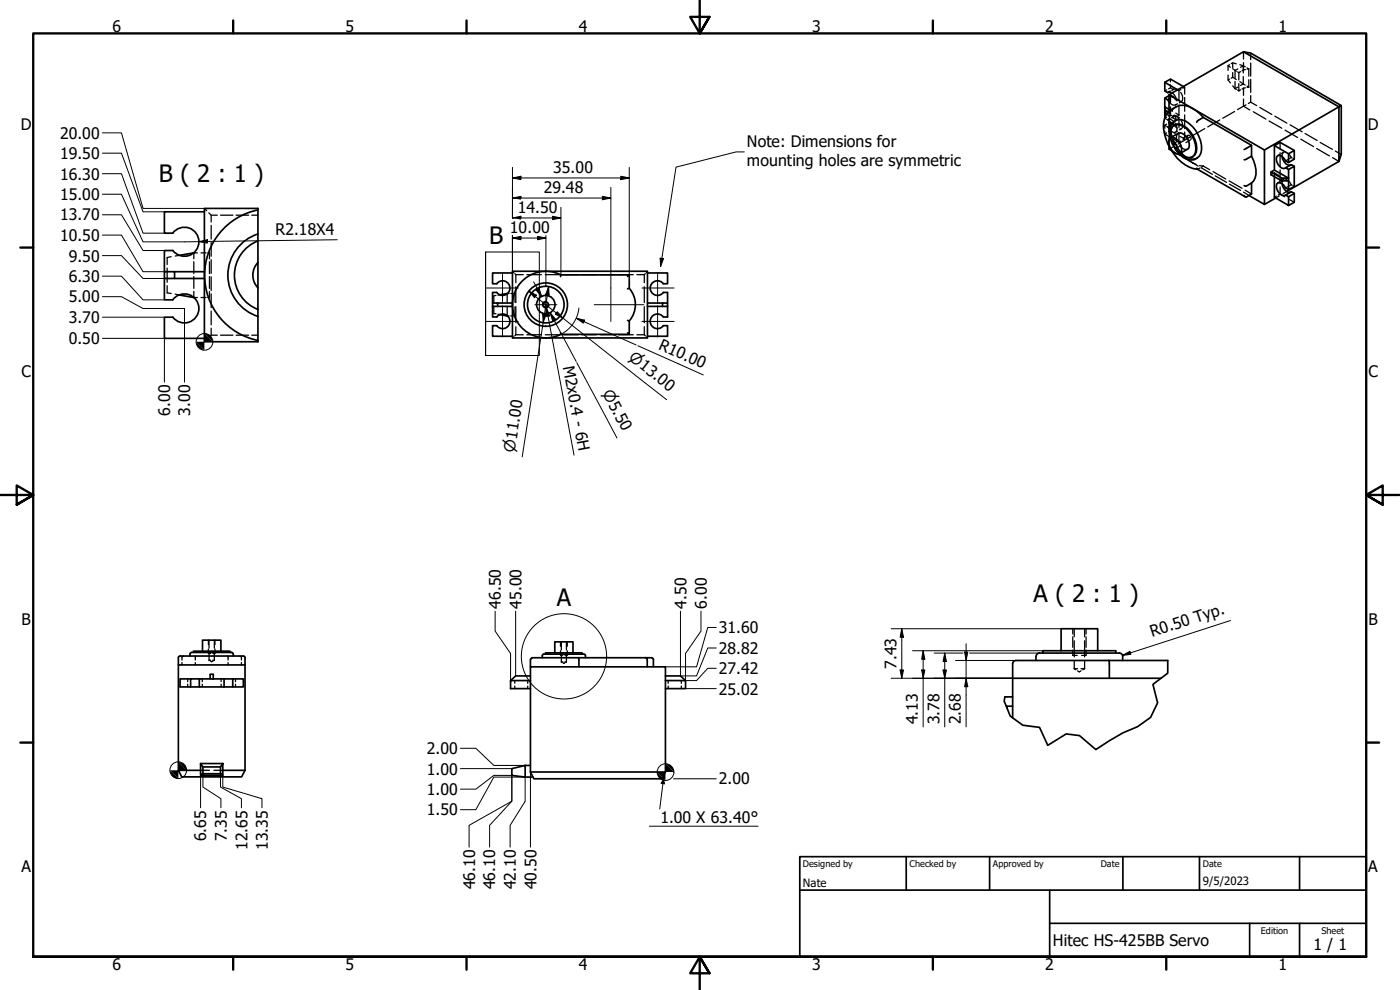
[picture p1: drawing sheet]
<svg xmlns="http://www.w3.org/2000/svg" width="420mm" height="297mm" viewBox="0 0 420 297" stroke-linecap="round" stroke-linejoin="round" font-family="sans-serif">
<!-- layer: Hidden (ISO) -->
<g fill="none" stroke="#000" stroke-width=".38">
<path d="M368.6 19.7v1.4M369 19.4l-.4 .3 .7 .5M369.5 19.1l.5-.3 1 .4M370 18.8v1.5M372.1 19.4l1 .3M373.1 19.7l.6 .4M373.1 19.7v2.2M373.1 19.7l-.8 .5M373.2 15.5v2.2M373.2 18.8v2.2M375.3 15.9v2M375.3 18.9v3.9"/>
<path d="M349.6 32.9l1.4 .8M349.6 35.2v.1M349.6 35.4v.1M349.6 37.6v.9M349.6 39.4v.8M349.6 37.6l.3 .2M349.6 35.5l.3 .2M350 34.3l1 .5M350.1 39.9l-.5 .3M350.1 37.3l-.5 .3M350.1 38l.4 .1M350.1 35.8l.4 .2"/>
<path d="M350.1 35.2l-.5 .3M350.1 27l-.5 .3M350.5 36l.5-.2 1 .4M350.5 38.1l1 1.3M350.5 33.7l.7 .4M350.8 30.6l1.2 .9 1-.2M350.8 33.3v1.1M350.8 35.5v4M350.8 32.8l1.1 .6M351 37.8l-.5 .3M351 35.7l-.5 .3M351 28.6l-.2 .1"/>
<path d="M351.1 34.9a6.6 6.6 0 0 0 0 3.6M351.2 35.5l-.6 .4M351.2 27.4l-.6 .3M351.2 27.4l-.4 .2M351.3 39.5l.7 2.3 .7 1.4M351.3 39.2l1.4 .9M351.3 39.2l-.6 .3M351.3 23.7v.9M351.3 25.4v.9M351.3 28.4v2.4M351.3 32.1v2.4M351.3 36.6v.9"/>
<path d="M351.3 38.3v.9M351.3 36.6l-.6 .3M351.3 36.6l.3 .2M351.3 34.5l.3 .2M351.3 34.5l-.6 .3M351.3 28.4l-.1 .2M351.3 28.4l.3 .2M351.3 29.4l-.5 .3M351.3 26.3l.3 .2M351.3 26.3l-.6 .4M351.4 39.9a7.4 7.4 0 0 0 .9 3.5M351.9 27.9l.5 .5 .8 1.6"/>
<path d="M351.9 36.9l.3 .2M351.9 34.8l.3 .2M351.9 28.8l.3 .1M351.9 26.7l.3 .1M351.9 35.4l.9 .5M352 34.6l.8 .5M352.2 35l.4-.2 1.2 .5M352.2 37.1l1.1 1.4M352.2 26.8l.4-.1 1.2 .4M352.2 28.9l1.1 1.4M352.2 37.1l-.6 .4M352.2 35l-.6 .4"/>
<path d="M352.2 28.9l-.5 .3M352.2 26.8l-.5 .3M352.3 34.9l-.6 .3M352.3 26.7l-.6 .3M352.4 34.5l1.4 .8M352.5 37.5a3.3 3.3 0 0 0-.6 4.1l.7 1.6M352.6 36.9a2.19 2.19 0 0 1 .1 2.8h-.3M352.8 36.2l-.7 .6-.5 1.1M352.8 35.1v.3M352.8 35.6v.3M352.9 34l.9 .5M352.9 32.1l-1.2 1.2"/>
<path d="M353.2 35.7l-.4 .2M353.2 34.9l-.4 .2M353.4 39.4l-.6 .3M353.4 31.2l-.6 .3M353.4 27h.2M353.6 40a1.98 1.98 0 0 0-.2 2.5M353.7 27.1l.1 .1M353.8 39.7v3l.6-.4M353.8 35.3l-.3 .2M353.8 34.5l-.3 .2M353.8 31.5v3M353.8 35.3v3"/>
<path d="M354.3 35.9a2.19 2.19 0 0 1 .2 2.8h-.4M354.3 27.7a2.19 2.19 0 0 1 .2 2.8l-.4 .1M354.4 26.8l-.6 .4v2.9M354.5 38.7l-.6 .3M354.5 30.5l-.6 .3M355 26.5l.5-.4v2.1M355.2 26h.1M355.4 26.1h.1M355.5 39.6v2.1l-.5 .3M355.5 29.3v4.1M355.5 34.5v4.1M361.6 38.6l-3.6 2"/>
<path d="M366.1 36l-3.6 2.1M368.6 22.5v1.5M369 23.7l-.4 .3 .7 .9M369.5 23.5l.5-.3 1 .7M370 20.6l.6 .5 .9-.4M370 25.8l.6 .8M370 21.8v1.4M370.5 33.5l-3.5 2M370.6 26.6l.4 .2M370.6 24.4v2.2M371 21.4l-.4-.3v2.3M371.4 27l.4 .3"/>
<path d="M371.4 21.6l.4 .2M371.5 26.1l-.9 .5M371.8 25.1v2.2l.5-.3M372.1 24.5l1 .7-.8 .4M372.3 21.5l-.5 .3v2.2M373.1 23v2.2l.6 .3M373.2 31.9l-1.8 1M373.2 26.5v2.1M373.2 29.7v2.2M373.2 31.9l1.9 1.1M373.2 21l-.5 .3M373.2 26.5l-.5 .2"/>
<path d="M373.8 26.3l-.6 .2M373.8 20.9l-.6 .1M374 31.5l-.8 .4M374.3 25.8l.5 .3M374.3 20.4l.5 .3M374.8 26.1l-.5 .1M374.8 20.7v2.1M374.8 23.9v2.2M374.8 20.7l-.5 .1M375.3 28.7v2l-.7 .3M375.3 23.8v3.9M375.3 30.7l1.8 1"/>
<path d="M376.1 33.5l3.8 2.2M378.1 32.2l3.6 2.1M380.9 36.3l3.8 2.2M382.6 34.8l3.6 2.1M385.6 39l3.8 2.3M387.2 37.5l3.6 2M349.6 40.2l1.4 .8M350.8 41v2.9M351.2 41.5l.7 2M351.3 41.4l.7 2.1M351.6 45.2l2.5 1.5M352.4 41.8l1.4 .9"/>
<path d="M352.5 44.5l1.4 1.7M352.6 44.4l1.4 1.8M352.7 43.7l-1.9 1.1M352.8 44.2a6.5 6.5 0 0 0 2.5 2.6M353.1 44.1a9.5 9.5 0 0 0 3.1 3.1M353.2 44l2.5 3M353.7 42.2l-1.4 .8M354.1 43.7a2.14 2.14 0 0 0 2.3 1.1M354.1 40.9l1.4 .8M354.5 43.6l-1.4 .8M355.4 47.4l2.5 1.5M356.4 47.7l1.5 1.2"/>
<path d="M356.5 41.5l-.1-.6 .2-.3a.97 .97 0 0 1 .8 1.2M356.6 40.6l-1.5 .8M357.1 41.1l-3.5 2.1M357.3 42l-1.4 .8M357.9 48.9l1.1 .4M357.9 48.9l1.7 .9M358 47l-.8 .2-1-.1M359.3 47.4l-.9 .3-1.2-.2M359.3 50.8h.1M360 49.7l1.1 .1M360.1 50.4l-.8 .3M360.5 50.3l3.4 2"/>
<path d="M361.1 49.8l-.5 .4M361.1 49.8l1.9 1.1M364 51.5l3.9 2.2M364.7 52.8l3.4 1.9M368.9 54.3l3.8 2.2M368.9 55.2l3.4 1.9M373.2 57.6l1.6 1.1M373.7 57.1l1.9 1.1M381.8 52.2l-.4 .2M382.5 51.9l-.4 .2M382.5 51.9l1.4 .8M382.5 51.9v.3"/>
<path d="M382.5 52.6v.4M383 58.9l-.5 .3M383.6 58.5l.6-.3 1.4 .8M383.9 58.8l-1.1 .6M384 46.3l-.5 .4M384 54.5l-.5 .3M384.2 42.7v2.1M384.2 45.8v4.2M384.2 51v4.1M384.2 56.1v2.1M385.2 45.7l-.6 .3M385.2 53.9l-.6 .3"/>
<path d="M385.3 45.7l-.5 .6-.1 .6M385.3 53.8l-.5 .7-.1 .6M385.3 53.5l1.4 .8M386.1 57.5l-1 .6M386.3 50.2l-.6 .3M386.3 58.3l-.6 .4M386.4 47.9l-.6 .3M386.4 56.1l-.6 .3M386.7 46.1l.8 1.1M386.7 54.3l.8 1.1M387 59.9l1.4 .8M387.3 49.5l-.1 .1"/>
<path d="M387.3 57.6l-.1 .1M387.3 49.5l-.5 .3M387.3 57.6l-.5 .4M387.5 49.4l-.1 .1M387.5 47.2l-.5 .4M387.5 47.2l.3 .2M387.5 57.5l-.1 .1M387.5 55.4l-.5 .3M387.5 55.4l.3 .2M388.1 47.6l.3 .1M388.1 55.7l.3 .2M390.4 41.8l3.8 2.2"/>
<path d="M391.7 40.1l3.6 2M395.2 44.6l3.8 2.2M396.2 42.7l3.7 2.1M399.9 47.3l1.9 1.1M400.7 45.3l1.8 1M51.4 77l-1.2 .3v2.1M53.8 76.6l-1.2 .2M58.2 75.9v1.7M58.2 78.5v3.6M58.2 75.9h1M60.3 75.9h1.5M61.3 62.5l.7 .7"/>
<path d="M62.4 75.9h.5v1.7M62.7 63.9l.7 .7h1.8M62.9 78.5v3.6M63.4 64.6v2M63.4 67.6v4.1M63.4 72.8v4.1M63.4 77.9v4.1M66.2 64.6h3.7M70.9 64.6h3.7M75.6 64.6h1.8M50.2 85.7v2.2l1.2 .2M50.2 80.4v4.3"/>
<path d="M52.6 88.3l1.2 .2M58.2 83v3.5M58.2 87.4v1.8M58.2 89.3h1M60.3 89.3h1.5M62.9 87.5v1.8h-.5M62.9 83v3.5M63.4 98.5v2.1l-.7 .6M63.4 83v4.2M63.4 88.2v4.1M63.4 93.3v4.2M148.2 91.9v2.2l.6 .1"/>
<path d="M148.8 88.6l-.6 .2v2.1M149.4 94.3l.7 .1M150.1 88.4l-.7 .2M152.2 88.1v2.6M152.2 92.1v2.6M152.3 94.8h.5M152.3 88.1h.5M153.3 94.8h.8M153.3 88.1h.8M153.8 81.4l.4 .4M154.3 88.1h.3v2.6M154.5 82.1l.3 .3h2.2"/>
<path d="M154.6 92.1v2.7h-.3M154.8 98v2.4l-.3 .4M154.8 82.4v2.4M154.8 86v4.8M154.8 92v4.8M158.1 82.4h4.4M163.6 82.4h4.4M169.1 82.4h4.4M174.6 82.4h4.4M180.1 82.4h4.4M185.6 82.4h4.5M191.1 82.4h2.3"/>
<path d="M193.4 82.4v2.4M193.4 86v4.8M193.4 92v4.8M193.4 98v2.4M193.7 82.1l-.3 .3M194.3 81.4l-.3 .4M62 101.9l-.7 .6M63.4 100.6h1.8M66.2 100.6h3.7M70.9 100.6h3.7M75.6 100.6h1.8M154.2 101.1l-.4 .3"/>
<path d="M154.8 100.4h2.2M158.1 100.4h4.4M163.6 100.4h4.4M169.1 100.4h4.4M174.6 100.4h4.4M180.1 100.4h4.4M185.6 100.4h4.5M191.1 100.4h2.3l.3 .4M194 101.1l.3 .3M54.6 198.8v.7M54.7 197.1l-.1 .9M55.1 196.8l-.2 .1"/>
<path d="M58.6 197.2v.8M58.6 198.8v.7M58.8 196.8l-.1 .2M62.5 192.1v1.3M62.5 194.7v1.4h.7M62.7 198.1h.5M62.7 198.1l.3 .1M62.7 192.1v2.4M62.7 195.7v2.4M63.2 198.4h.6M63.8 198.1h.5M64.3 198.1l-.2 .1"/>
<path d="M64.3 192.1v2.4M64.3 195.7v2.4M64.5 192.1v1.3M64.5 194.7v1.4h-.6M68.3 196.8l.1 .2M68.5 197.2v.8M68.5 198.8v.7M71.9 196.8l.3 .1M72.4 197.1l.1 .9M72.5 198.8v.7M168.2 192.6v1.3M168.2 195.2v1.4h.7"/>
<path d="M168.5 198.6h.5M168.5 198.6l.2 .1M168.5 192.6v2.4M168.5 196.2v2.4M169 198.9h.5M169.5 198.6h.5M170 198.6l-.3 .1M170 192.6v2.4M170 196.2v2.4M170.2 192.6v1.3M170.2 195.2v1.4h-.7M321.9 188.6v1.6"/>
<path d="M321.9 191.1v3.1M321.9 195.1v1.5h1.4M322.4 188.6v2.5M322.4 192.3v4.8M322.4 198.2v2.4M325.5 188.6v2.5M325.5 192.3v4.8M325.5 198.2v2.4M325.9 188.6v1.6M325.9 191.1v3.1M325.9 195.1v1.5h-1.3M56.3 203.7v.8"/>
<path d="M56.3 205.3v.8M60.7 203.7v.8M60.7 205.3v.8M66.4 203.7v.8M66.4 205.3v.8M70.7 203.7v.8M70.7 205.3v.8M154.5 204.2v.8M154.5 205.9v.7M158.4 204.2v.8M158.4 205.9v.7M200.5 204.2v.8"/>
<path d="M200.5 205.9v.7M204.5 204.2v.8M204.5 205.9v.7M302.3 211.9v.2M302.3 212.4v.2M322.4 200.6h1M322.4 200.6l.5 .4M323.4 201.3l.5 .3 .5-.3M324.4 200.6h1.1M325.5 200.6l-.5 .4M60.2 231.1h2.7M64.2 231.1h2.7"/>
</g>
<!-- layer: Visible (ISO) -->
<g fill="none" stroke="#000" stroke-width=".51">
<path d="M373.2 15.5l2.1 .4 27.2 15.8-.7 .4zM373.2 15.5l-22.4 12.9M349.6 32.1v1.9zM349.6 29.4l.9 .6 .3-.3M349.6 32.9v2.3M349.6 24.7l3.8 2.3M349.6 34l.4 .3M349.6 33.3l.9 .4M350.5 27.8l.3-.2 1.1 .3M350.5 30l.3 .6M350.8 33.3v-4.9l28.7 16.6v16.3l-4.7-2.6M350.8 28.7l-1.2 .7v2.7l1.2 .7"/>
<path d="M352.3 37.6a2.33 2.33 0 0 1 3 .2 8.1 8.1 0 0 1 3.7 7.8l-.4 .8-.8 .8M355.2 26l-3.9-2.3-1.7 1v2.6l.9 .5 .3-.2M361.1 35.2l-1.5 .9-.4 .6M361.1 35.2a9 9 0 0 0-7.1-3.6 6.3 6.3 0 0 0-4.6 8.4 15.2 15.2 0 0 0 7.5 10.2l2.4 .6M361.1 35.2l14.5 8.4M401.8 32.1l-22.3 12.9M402.5 31.7v14.6l-.7 2.1v-16.3M350.8 43.9v.9l.8 .4M351 41.7a1.54 1.54 0 0 1 2.4 .3 3.3 3.3 0 0 1 .9 4 1.89 1.89 0 0 1-2.6-.9 3.5 3.5 0 0 1-.7-3.4zM351.2 41.5a4 4 0 0 1 2.5-5.6 7.4 7.4 0 0 1 6 4.7 6.7 6.7 0 0 1 .3 6.2 3.6 3.6 0 0 1-5.5-.1l-.6-.5M351.3 41.4a2.99 2.99 0 0 1 1.8-4 6.3 6.3 0 0 1 5.3 4.7 5.2 5.2 0 0 1 0 4.5 2.34 2.34 0 0 1-3.4 .2l-1-.6M351.3 41.3l2.3-1.3a3.2 3.2 0 0 1 3.3 3.7l-.1 .7-.4 .4-2.3 1.3"/>
<path d="M352.3 43a.94 .94 0 0 1 .9 1.3l-.3 .1a.99 .99 0 0 1-.6-1.4zM359.2 50.5l.1 .2 14.4 8.3M373.4 44.9l2.2-1.3v3.2l-2.2 1.1M375.6 54.9v3.3l-1.5 .9-.5-.1-.2-.3M375.6 54.9l-1.5 .9-.7-.1M375.6 46.8a7.5 7.5 0 0 1 .6 7.5l-.6 .6M381.4 51.6v.8l3.3 1.9M382.5 53v6.2l4.2 2.4 1.7-.9v-2.7l-1.7 1v2.6M382.5 43.7v7.3M382.8 59.4l-3.3 1.9M384.7 53.5h2v.8h-2zM384.7 53.5l-3.3-1.9 1.1-.6 4.2 2.5v-2.7l1.7-.9v6l-1.7 1v-2.6"/>
<path d="M384.7 46.9a2.97 2.97 0 0 0 2.5 2.7M384.7 55.1a2.84 2.84 0 0 0 2.5 2.6M386.7 48.8v-2.6l1.7-1.1v2.6l-1.7 1.1-.9-.6a2.21 2.21 0 0 0-2.3-1.5 1.93 1.93 0 0 0 0 2.6 1.63 1.63 0 0 0 2.3 1M386.7 56.9l-.9-.5a2.05 2.05 0 0 0-2.3-1.6 1.86 1.86 0 0 0 0 2.7 1.73 1.73 0 0 0 2.3 1M388.4 49.9l-.9-.5-1.7 .9 .9 .5M388.4 45.1l-4.2-2.4-1.7 1 4.2 2.5M388.4 58l-.9-.5-1.7 1 .9 .5M401.8 48.4l-15.7 9.1M51.9 75.2h-2.6v6.3M58.2 75.9l-4.4 .7M61.3 63.5h-12v6.5l2.5-.1a4.3 4.3 0 0 1 6.5-.6 4.3 4.3 0 0 1 0 6.5 4.3 4.3 0 0 1-6.5-.7M77.4 62.5h-16.1v40h16.1"/>
<path d="M77.4 72.3a11 11 0 0 0-7 10.3 11 11 0 0 0 7 10.3M77.5 70.2a13 13 0 0 0-9.1 12.4 13 13 0 0 0 9.1 12.3M77.5 78.7a5.5 5.5 0 0 0 0 7.7M77.5 63a20 20 0 0 0-16.1 19.6 20 20 0 0 0 16.1 19.5M49.3 81.5h3.1v2.1h-3.1zM49.3 83.6v6.4l2.5-.1a4.3 4.3 0 0 1 6.4-.6 4.3 4.3 0 0 1 .1 6.4 4.3 4.3 0 0 1-6.4-.5h-2.6v6.3h12M52.4 83.6h8.9M52.4 81.5h8.9M53.8 88.5l4.4 .7M58.2 89.3h.1M147.8 90.9h1.6v1h-1.6zM147.8 91.9v3.2h1.3a2.19 2.19 0 0 1 3.2-.3 2.19 2.19 0 0 1 0 3.2 2.19 2.19 0 0 1-3.2-.3h-1.3v3.2h6"/>
<path d="M149.1 87.7h-1.3v3.2M149.4 91.9h4.4M149.4 90.9h4.4M150.1 94.4l2.2 .4M152.3 88.1l-2.2 .3M153.8 81.4h40.5v20h-40.5zM153.8 81.9h-6v3.2h1.3a2.19 2.19 0 0 1 3.2-.3 2.19 2.19 0 0 1 0 3.3 2.19 2.19 0 0 1-3.2-.4M168.2 99.9l.1 .4h20.5M168.2 83l.1-.5h20.5l-.5 .5M168.3 82.5a10 10 0 0 0-14.5 8.9 10 10 0 0 0 14.5 8.9M188.3 96.1l.5 .2M188.8 86.5a7.4 7.4 0 0 1 0 9.8"/>
<path d="M188.8 96.3v4l-.5-.4M188.8 82.5v4l-.5 .2M194.3 81.9h6v3.2h-1.2a2.19 2.19 0 0 0-3.2-.3 2.19 2.19 0 0 0 0 3.3 2.19 2.19 0 0 0 3.2-.4M194.3 91.9h4.5M194.3 90.9h4.5M198.8 90.9h1.5v1h-1.5zM199.1 87.7h1.2v3.2M200.3 91.9v3.2h-1.2a2.19 2.19 0 0 0-3.2-.3 2.19 2.19 0 0 0-.1 3.2 2.19 2.19 0 0 0 3.3-.3h1.2v3.2h-6M57 196.3v.5M57.5 195.8l-.5 .4M57.5 195.8h12M58 195.8v-.4h11v.4"/>
<path d="M60.8 195.4v-3.3h5.5v3.3M69.5 195.8l.5 .4M70 196.3v.5M73 196.8h-19l-.5 .5v2.2M73.1 196.8l.4 .5v2.2M159.2 197.9v2.2M159.7 197.3h35.9M159.7 197.4l-.4 .5M162.8 196.8v.5M163.2 196.3h12l.5 .4M163.2 196.3l-.4 .4M163.7 196.3v-.4h11v.4"/>
<path d="M166.5 195.9v-3.3h5.5v3.3M173.6 197.3l.1 2.8M175.7 196.8v.5M193.7 197.3l.5 .6v2.2M195.6 197.4l.5 .5v2.2M303.9 199.2v4.3M310.9 197v1.2M311.9 195.9h24M311.9 195.9a.98 .98 0 0 0-.9 1M312.9 195.9v-.7h22v.7M318.5 195.2v-6.6h10.9v6.6M332.7 198.2l.2 .6v4.7"/>
<path d="M335.9 195.9a.98 .98 0 0 1 1 1v1.3M350.5 198.2h-45.6a.98 .98 0 0 0-1 1M57.2 203.7h-3.2v2.4h3.2v-2.4h2.6M57.2 206.1h2.6M63.1 202.3h.9v1.4h-.9zM63.1 203.7h-3.3v2.4h7.4M64 203.7h3.2M67.2 206.1h2.6M69.8 203.7h3.2v2.4h-3.2zM69.8 203.7h-2.6v2.4M159.2 202.8h-4.5l-1.5 1.4M159.2 204.2h-6v2.4h6"/>
<path d="M199.7 202.8h4.5l1.5 1.4M199.7 204.2h6v2.4h-6M301.6 209.1h2.3M302 211.9h1.9M348.4 203.5h-44.5v11.9M53.5 231.1v-31.6h20v31.6M60.2 231.1h-6.7l1 2h18l1-2M60.2 232.6v-3.5l.7 1v2l-.7 .5h6.7M60.2 229.1h6.7M60.9 232.1h5.3M60.9 230.1h5.3M66.9 229.1v3.5l-.7-.5v-2z"/>
<path d="M66.9 231.1h6.6M153.6 230.6l4-.9v3.5l-4-.6zM157.6 233.2h2.4M157.6 229.7h1.6M159.2 231.6v-31.5h40.5v31.5M159.2 231.6h40.5l-1 2.1h-38.5z"/>
<circle cx="163.8" cy="91.4" r="5.5"/>
<circle cx="163.8" cy="91.4" r="2.76"/>
<circle cx="163.8" cy="91.4" r=".79"/>
<circle cx="163.8" cy="91.4" r="6.5"/>
</g>
<!-- layer: Visible Narrow (ISO) -->
<path d="M164 90.4a.98 .98 0 0 0-1.2 .8 .98 .98 0 0 0 .8 1.2 .98 .98 0 0 0 1.2-.8" fill="none" stroke="#000" stroke-width=".38"/>
<!-- layer: Break Line (ISO) -->
<path d="M77.4 62.5v40M350.5 198.2v3.8l-4.5 3.3 1.4 5.6-2.1 4.4-3.9 2.7-4.4 1.9-8.1 5-4.9-4.2-4-.5-5.5 3.4-2.5-5.4-5-.6-3.9-2.8-1.7-4.4 .2-1.3" fill="none" stroke="#000" stroke-width=".51"/>
<!-- layer: Detail Boundary (ISO) -->
<g fill="none" stroke="#000" stroke-width=".3">
<path d="M145.7 75.6v31.1v-31.1h16.2v31.1h-16.2"/>
<circle cx="169.3" cy="196.9" r="12.8"/>
</g>
<!-- layer: Border (ISO) -->
<g fill="none" stroke="#000" stroke-width=".7">
<path d="M70 6.1v3.9M140 6.1v3.9M210 0v10l-2.9-4.9h5.8l-2.9 4.9 2.9-4.9M280 6.1v3.9M350 6.1v3.9M6.1 74.3h3.9M410 74.3h3.9M0 148.5h10l-5-2.8v5.7l5-2.9-5 2.9M420 148.5h-10l5-2.8v5.7l-5-2.9 5 2.9M6.1 222.8h3.9M410 222.8h3.9M10 287.1v-277.1h400v277.1h-400h400"/>
<path d="M70 287.1v3.8M140 287.1v3.8M212.9 292l-2.9-4.9 2.9 4.9h-5.8l2.9-4.9v9.9M280 287.1v3.8M350 287.1v3.8"/>
</g>
<!-- layer: Title (ISO) -->
<path d="M240 257h170v30.1h-170zM272 257v10.1M297 257v10.1M337 257v10.1M360 257v10.1M390 257v10.1M240 267.1h170M315 277h95M315 267.1v20M375 277v10.1M390 277v10.1" fill="none" stroke="#000" stroke-width=".51"/>
<!-- layer: Dimension (ISO) -->
<g fill="none" stroke="#000" stroke-width=".3">
<path d="M30.7 39.9h5.7l6.5 22.6h18.4M30.7 58.3h5.7l6.5 14.3 58.3-.7M30.7 52.1h5.7l6.5 17.9h6.4M30.7 46h5.7l6.5 17.5h6.4M153.8 53.4l2.5-.5v1zM153.8 50.2v15.3M153.8 59.4l2.5-.5v.6M153.8 59.4h29.5M153.8 59.4l.8 .1M153.8 53.4h35M180.8 58.9l2.5 .5-2.5 .5zM183.3 56.2v30.2"/>
<path d="M186.3 52.9l2.5 .5-2.5 .5zM188.8 50.2v32.3M30.7 76.7h5.7l6.5 6.9h6.4M30.7 70.5h5.7l6.5 11h6.4M30.7 64.4h5.7l6.5 10.8h6.4M59.7 72.5l2.5-.6v1zM153.8 71.4l2.5-.5v1zM153.8 71.4h10M153.8 70.7v10.7M153.8 65.4h14.5M153.8 65.4l2.5-.5v.6M153.8 65.4l.4 .1"/>
<path d="M161.4 70.9l2.4 .5-2.4 .5zM163.8 70.7v15.3M165.8 64.9l2.5 .5-2.5 .5zM168.3 62.2v20.3M30.7 95.2h18.6M30.7 89h5.7l6.5 3.6h12.5v22.1M30.7 82.9h5.7l6.5 7.1h6.4M158.7 87.4l2.3 1.2-.6 .7zM158.7 87.4l41.4 32.5M160.1 84.6l2.5 4.4M160.9 87l.9-.5 .8 2.5zM162.9 94.3l.9 .2-.8 2.3z"/>
<path d="M164.7 86l.1 2.5-1-.1zM164.7 86l-8 51.1M165.1 93.8l1.7 2-.9 .5zM166.3 96.1l-1.2-2.3 7.8 14.6M167.3 93.5l1.6 1.9-2.2-1.1zM173 95.5l2.5 .6-.4 .9zM173 95.5l17.9 8M173.7 92.4a10 10 0 0 1-5.4 7.9M30.7 101.5h18.6v13.2M173.1 108.8l12.1 22.6M191.5 103.7l19.6 8.8M148.6 183.4v5.9l4.6 6.8v8.1"/>
<path d="M154.7 183.4v19.4M204.2 183.4v19.4h4.8l3.4-8.4h2.5M210.4 183.4v5.9l-4.7 6.8v8.1h3.3l3.4-3.7h2.5M214.9 188.3h-2.5l-3.4 11.8h-9.3M267.5 188.6h51M270.6 188.6l.5 2.6h-1zM270.6 188.6v14.9M273.9 195.2h39M277.1 195.2l.5 2.6h-1zM277.1 195.2v22.9M280.4 195.9h8.6M283.5 195.9l.5 2.6h-1z"/>
<path d="M283.5 195.9v22.2M286.8 198.2h18.1M289.5 195.6h.9l-.5 2.6zM289.9 193.2v24.9M291 195.9h20.9M336.9 196.6l2.2-1.2 .3 .9zM369.3 186.2l-32.4 10.4M205.7 206.6h9.2M267.5 203.5h36.4M270.1 201h1l-.5 2.5zM276.6 201h1l-.5 2.5zM283 201h1l-.5 2.5z"/>
<path d="M289.9 203.5l.5 2.5h-.9zM60.2 232.6v9.8M60.9 232.1v4l5.4 3.5v2.8M66.2 232.1v4l6.3 3.5v2.8M66.9 232.6v3.5l11.7 3.5v2.8M138.2 224.5h4.6l5.4 5.2h9.4M138.2 230.6h15.4M153.6 232.6v7.8l-6.7 7.2v6.6M153.6 232.6v7.8l-12.8 7.2v6.6M153.6 232.6h-5.4l-5.4 4.2h-4.6M159.2 231.6v22.6M202.1 233.7h12.8"/>
<path d="M138.2 242.9h4.6l5.4-9.7h9.4v7.2l-4.5 7.2v6.6"/>
<circle cx="61.4" cy="102.6" r="2.51"/>
<circle cx="53.5" cy="231.1" r="2.51"/>
<circle cx="199.7" cy="231.7" r="2.51"/>
</g>
<g fill="#000">
<path d="M153.8 59.4l2.5-.5v1z" fill-rule="evenodd"/>
<path d="M153.8 53.4l2.5-.5v1z" fill-rule="evenodd"/>
<path d="M180.8 58.9l2.5 .5-2.5 .5z" fill-rule="evenodd"/>
<path d="M186.3 52.9l2.5 .5-2.5 .5z" fill-rule="evenodd"/>
<path d="M59.7 72.5l2.5-.6v1z" fill-rule="evenodd"/>
<path d="M153.8 71.4l2.5-.5v1z" fill-rule="evenodd"/>
<path d="M153.8 65.4l2.5-.5v1z" fill-rule="evenodd"/>
<path d="M161.4 70.9l2.4 .5-2.4 .5z" fill-rule="evenodd"/>
<path d="M165.8 64.9l2.5 .5-2.5 .5z" fill-rule="evenodd"/>
<path d="M160.9 87l.9-.5 .8 2.5z" fill-rule="evenodd"/>
<path d="M158.7 87.4l2.3 1.2-.6 .7z" fill-rule="evenodd"/>
<path d="M162.9 94.3l.9 .2-.8 2.3z" fill-rule="evenodd"/>
<path d="M164.7 86l.1 2.5-1-.1z" fill-rule="evenodd"/>
<path d="M167.3 93.5l1.6 1.9-2.2-1.1z" fill-rule="evenodd"/>
<path d="M165.1 93.8l1.7 2-.9 .5z" fill-rule="evenodd"/>
<path d="M173 95.5l2.5 .6-.4 .9z" fill-rule="evenodd"/>
<path d="M58.9 102.5l2.4 2.5a2.39 2.39 0 0 1-2.4-2.5z" fill-rule="evenodd"/>
<path d="M58.9 102.5l2.4 2.5v-4.9l2.6 2.4z" fill-rule="evenodd"/>
<path d="M61.3 100.1a2.49 2.49 0 0 1 2.6 2.4z" fill-rule="evenodd"/>
<path d="M270.6 188.6l.5 2.6h-1z" fill-rule="evenodd"/>
<path d="M277.1 195.2l.5 2.6h-1z" fill-rule="evenodd"/>
<path d="M283.5 195.9l.5 2.6h-1z" fill-rule="evenodd"/>
<path d="M289.5 195.6h.9l-.5 2.6z" fill-rule="evenodd"/>
<path d="M336.9 196.6l2.2-1.2 .3 .9z" fill-rule="evenodd"/>
<path d="M270.1 201h1l-.5 2.5z" fill-rule="evenodd"/>
<path d="M276.6 201h1l-.5 2.5z" fill-rule="evenodd"/>
<path d="M283 201h1l-.5 2.5z" fill-rule="evenodd"/>
<path d="M289.9 203.5l.5 2.5h-.9z" fill-rule="evenodd"/>
<path d="M51.1 231.1l2.4 2.5a2.39 2.39 0 0 1-2.4-2.5z" fill-rule="evenodd"/>
<path d="M53.5 228.6l2.5 2.5h-4.9l2.4 2.5z" fill-rule="evenodd"/>
<path d="M53.5 228.6a2.49 2.49 0 0 1 2.5 2.5z" fill-rule="evenodd"/>
<path d="M197.2 231.6l2.5 2.6a2.49 2.49 0 0 1-2.5-2.6z" fill-rule="evenodd"/>
<path d="M199.7 229.2l2.5 2.4h-5l2.5 2.6z" fill-rule="evenodd"/>
<path d="M199.7 229.2a2.49 2.49 0 0 1 2.5 2.4z" fill-rule="evenodd"/>
</g>
<!-- layer: Symbol (ISO) -->
<path d="M223.4 45.6h-2.5l-18 4.6-4.7 29.8M198.1 77.5l1 .1-.9 2.4zM164 92.4l1 2.4-1 .1zM164 92.4l8.3 44.2M198.6 234.6l-.2 .5 1 .1v-.6M199 234.6l-1 8.1M194.9 247.9h32.6" fill="none" stroke="#000" stroke-width=".3"/>
<g fill="#000">
<path d="M198.1 77.5l1 .1-.9 2.4z" fill-rule="evenodd"/>
<path d="M164 92.4l1 2.4-1 .1z" fill-rule="evenodd"/>
<path d="M199.2 232.6l.2 2.6-1-.1z" fill-rule="evenodd"/>
</g>
<!-- layer: Center Mark (ISO) -->
<path d="M145.8 86.4h9.7M145.8 96.4h9.7M150.8 81.7v9.4M150.8 91.7v9.4M160.5 91.4h6.6M163.8 88.1v6.6M178.3 91.4h14.9M183.3 86.4v10M192.7 86.4h9.6M192.7 96.4h9.6M197.4 81.7v9.4M197.4 91.7v9.4" fill="none" stroke="#000" stroke-width=".3"/>
<g font-size="7.2">
<text x="47.6" y="54.6">B ( 2 : 1 )</text>
<text x="146.8" y="73.3">B</text>
<text x="167.1" y="181.8">A</text>
<text x="310.1" y="180.7">A ( 2 : 1 )</text>
</g>
<g font-size="4.8">
<text x="33.7" y="9.6">6</text>
<text x="103.7" y="9.6">5</text>
<text x="173.7" y="9.6">4</text>
<text x="243.7" y="9.6">3</text>
<text x="313.7" y="9.6">2</text>
<text x="383.7" y="9.6">1</text>
<text x="6.2" y="38.9">D</text>
<text x="18" y="41.6">20.00</text>
<text x="410.5" y="38.9">D</text>
<text x="18" y="47.7">19.50</text>
<text x="224.2" y="44.1">Note: Dimensions for</text>
<text x="18" y="53.9">16.30</text>
<text x="166.1" y="51.8">35.00</text>
<text x="224.2" y="49.8">mounting holes are symmetric</text>
<text x="18" y="60">15.00</text>
<text x="163.2" y="57.8">29.48</text>
<text x="155.4" y="63.8">14.50</text>
<text x="18" y="66.2">13.70</text>
<text x="82.7" y="70.6" transform="rotate(-1 82.7 70.6)">R2.18X4</text>
<text x="153" y="69.8">10.00</text>
<text x="18" y="72.3">10.50</text>
<text x="20.6" y="78.5">9.50</text>
<text x="20.6" y="84.6">6.30</text>
<text x="20.6" y="90.7">5.00</text>
<text x="20.6" y="96.9">3.70</text>
<text x="20.6" y="103.3">0.50</text>
<text x="197.4" y="104.6" transform="rotate(24 197.4 104.6)">R10.00</text>
<text x="6.4" y="113.1">C</text>
<text x="168.9" y="110" transform="rotate(80 168.9 110)">M2x0.4 - 6H</text>
<text x="410.7" y="113.1">C</text>
<text x="51.1" y="124.8" transform="rotate(-90 51.1 124.8)">6.00</text>
<text x="57.1" y="124.8" transform="rotate(-90 57.1 124.8)">3.00</text>
<text x="150.3" y="182.6" transform="rotate(-90 150.3 182.6)">46.50</text>
<text x="156.5" y="182.6" transform="rotate(-90 156.5 182.6)">45.00</text>
<text x="206" y="182.6" transform="rotate(-90 206 182.6)">4.50</text>
<text x="212.1" y="182.6" transform="rotate(-90 212.1 182.6)">6.00</text>
<text x="6.4" y="187.4">B</text>
<text x="215.7" y="190">31.60</text>
<text x="345.8" y="191.1" transform="rotate(-18 345.8 191.1)">R0.50 Typ.</text>
<text x="410.7" y="187.4">B</text>
<text x="215.7" y="196.1">28.82</text>
<text x="215.7" y="202.3">27.42</text>
<text x="269" y="200.8" transform="rotate(-90 269 200.8)">7.43</text>
<text x="215.7" y="208.4">25.02</text>
<text x="275.5" y="217.3" transform="rotate(-90 275.5 217.3)">4.13</text>
<text x="281.9" y="217.3" transform="rotate(-90 281.9 217.3)">3.78</text>
<text x="288.4" y="217.3" transform="rotate(-90 288.4 217.3)">2.68</text>
<text x="128.1" y="226.2">2.00</text>
<text x="128.1" y="232.4">1.00</text>
<text x="128.1" y="238.6">1.00</text>
<text x="215.7" y="235.4">2.00</text>
<text x="128.1" y="244.7">1.50</text>
<text x="198.2" y="247.1">1.00 X 63.40°</text>
<text x="61.9" y="252.5" transform="rotate(-90 61.9 252.5)">6.65</text>
<text x="68.1" y="252.5" transform="rotate(-90 68.1 252.5)">7.35</text>
<text x="74.2" y="255.1" transform="rotate(-90 74.2 255.1)">12.65</text>
<text x="80.4" y="255.1" transform="rotate(-90 80.4 255.1)">13.35</text>
<text x="6.4" y="261.7">A</text>
<text x="410.7" y="261.7">A</text>
<text x="142.6" y="266.9" transform="rotate(-90 142.6 266.9)">46.10</text>
<text x="148.7" y="266.9" transform="rotate(-90 148.7 266.9)">46.10</text>
<text x="154.8" y="266.9" transform="rotate(-90 154.8 266.9)">42.10</text>
<text x="161" y="266.9" transform="rotate(-90 161 266.9)">40.50</text>
<text x="316" y="283.8">Hitec HS-425BB Servo</text>
<text x="394.2" y="285">1 / 1</text>
<text x="33.7" y="290.9">6</text>
<text x="103.7" y="290.9">5</text>
<text x="173.7" y="290.9">4</text>
<text x="243.7" y="290.9">3</text>
<text x="313.7" y="290.9">2</text>
<text x="383.7" y="290.9">1</text>
</g>
<g font-size="4.6">
<text x="188.5" y="107.7" transform="rotate(38 188.5 107.7)">⌀13.00</text>
<text x="180.7" y="118" transform="rotate(62 180.7 118)">⌀5.50</text>
<text x="154.4" y="135.9" transform="rotate(-81 154.4 135.9)">⌀11.00</text>
</g>
<g font-size="3.4">
<text x="241" y="266">Nate</text>
<text x="361" y="265.5">9/5/2023</text>
</g>
<g font-size="2.7">
<text x="241" y="260.1">Designed by</text>
<text x="273" y="260.1">Checked by</text>
<text x="298" y="260.1">Approved by</text>
<text x="330.3" y="260">Date</text>
<text x="361" y="260">Date</text>
<text x="378.4" y="280.1">Edition</text>
<text x="396.6" y="280.1">Sheet</text>
</g>
</svg>
